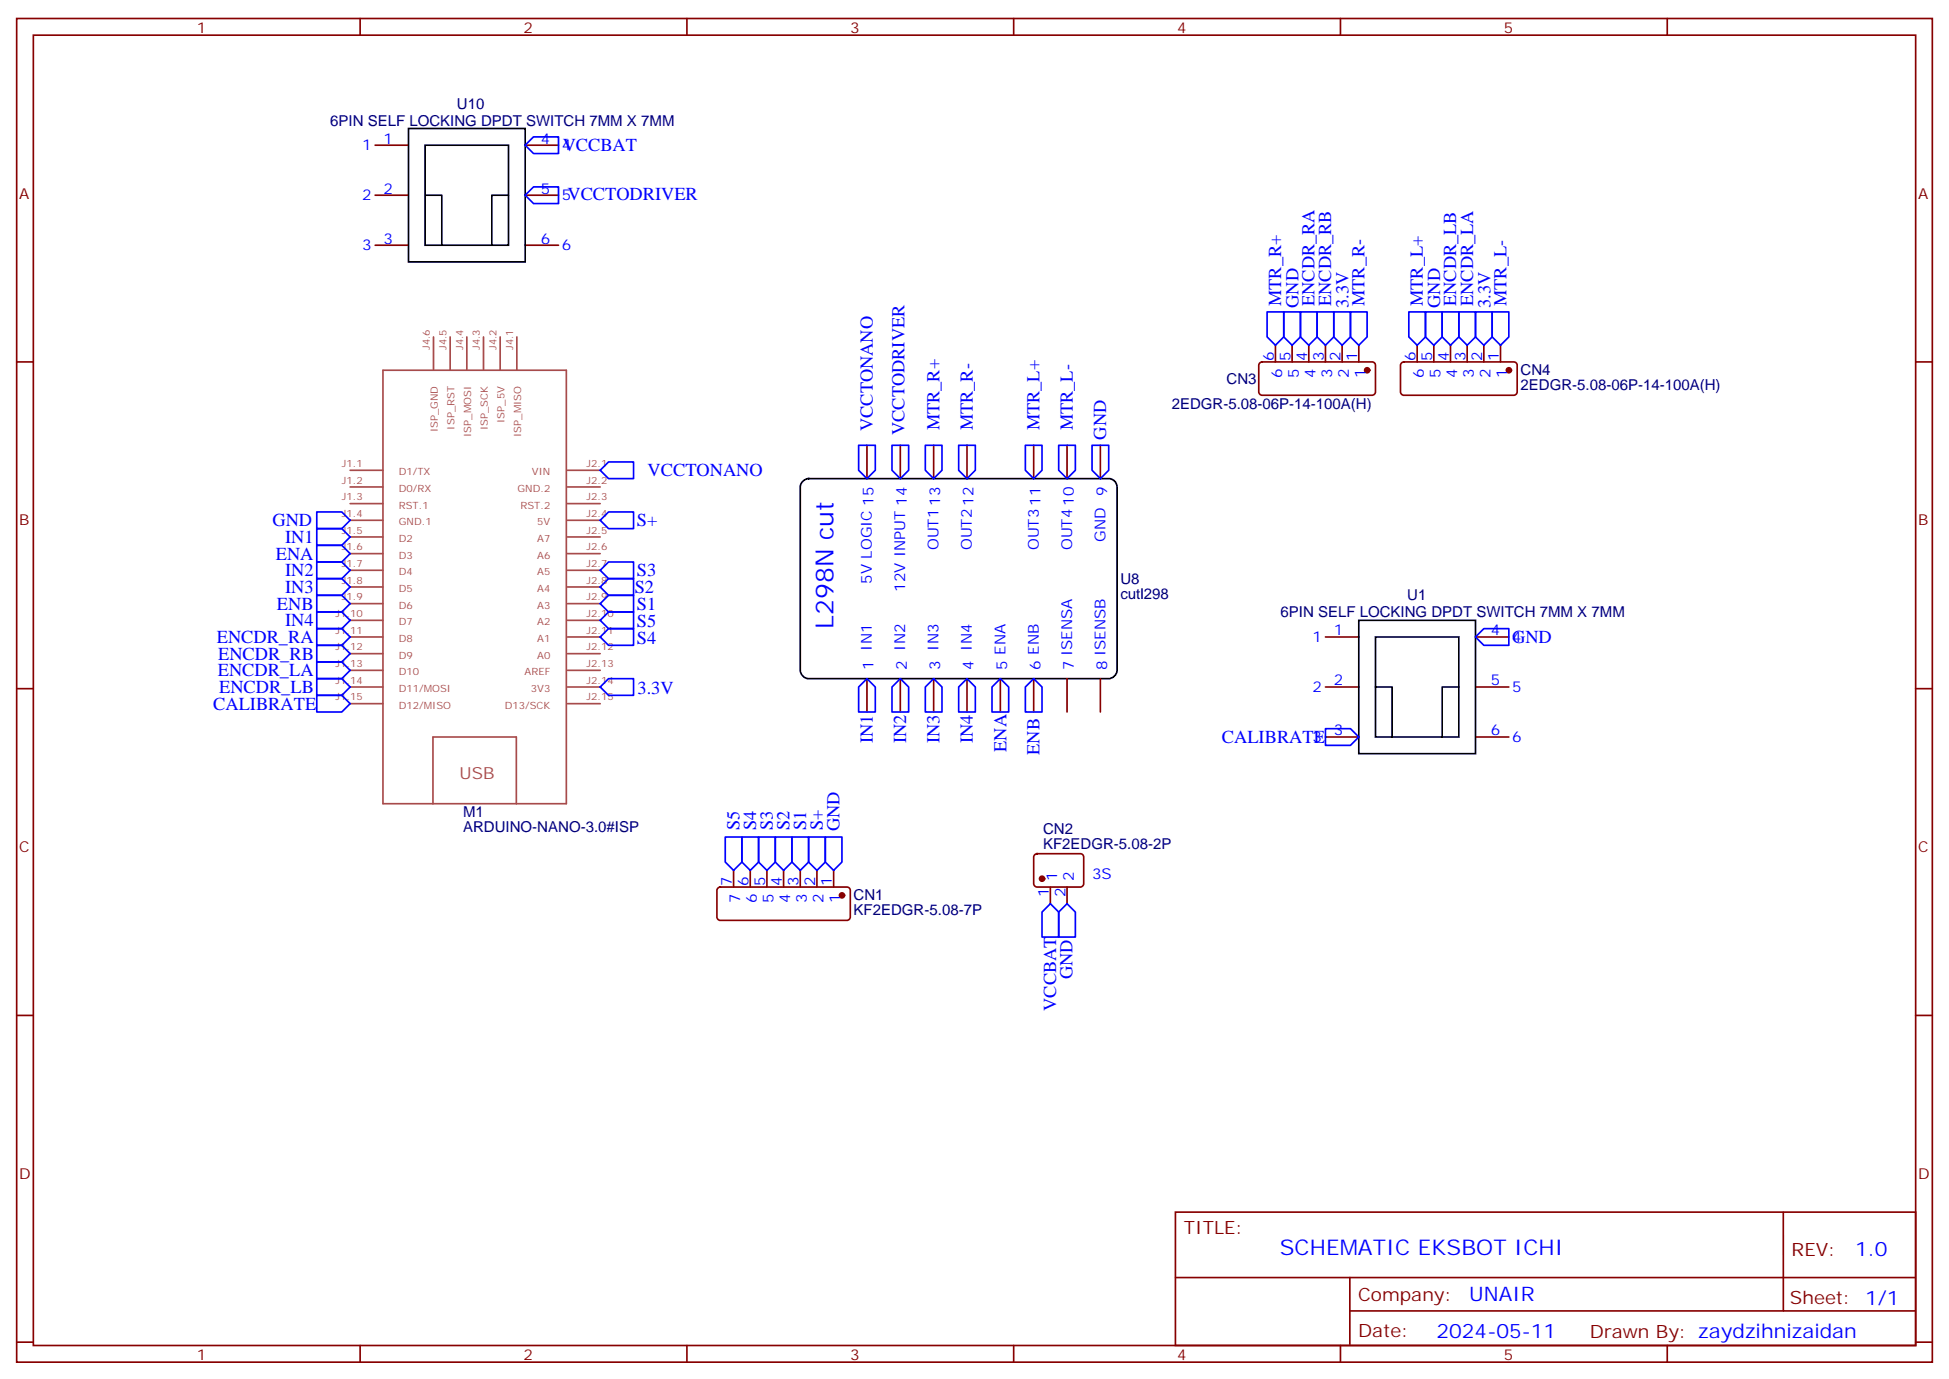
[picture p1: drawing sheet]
<svg xmlns="http://www.w3.org/2000/svg" width="412mm" height="292mm" viewBox="0 0 412 292" stroke-linecap="round" stroke-linejoin="round" font-family="sans-serif">
<g fill="none" stroke="#870000" stroke-width=".35">
<path d="M3.5 3.9h405.4v284.4h-405.4zM7.1 7.4h398.2v277.3h-398.2zM76.2 3.9v3.5M145.3 3.9v3.5M214.5 3.9v3.5M283.6 3.9v3.5M352.8 3.9v3.5M79.4 30.7h7M111.1 30.7h7.1M79.4 41.3h7M79.4 51.9h7M111.1 41.3h7.1"/>
<path d="M111.1 51.9h7.1M3.5 76.6h3.6M266.6 76.8l.5-.2h23.2a.71 .71 0 0 1 .7 .7v5.6a.76 .76 0 0 1-.7 .7h-23.2a.76 .76 0 0 1-.8-.7v-5.6zM269.9 73.1v3.5M273.4 73.1v3.5M276.9 73.1v3.5M280.5 73.1v3.5M284 73.1v3.5M287.5 73.1v3.5M296.6 76.8l.4-.2h23.3a.71 .71 0 0 1 .7 .7v5.6a.76 .76 0 0 1-.7 .7h-23.3a.76 .76 0 0 1-.7-.7v-5.6zM299.9 73.1v3.5M303.4 73.1v3.5"/>
<path d="M306.9 73.1v3.5M310.4 73.1v3.5M314 73.1v3.5M317.5 73.1v3.5M405.3 76.6h3.6M183.4 94.2v7.1M190.5 94.2v7.1M197.6 94.2v7.1M204.6 94.2v7.1M218.7 94.2v7.1M225.8 94.2v7.1M232.8 94.2v7.1"/>
<path d="M280.5 134.8h7M312.2 134.8h7.1M3.5 145.7h3.6M183.4 143.6v7.1M190.5 143.6v7.1M197.6 143.6v7.1M204.6 143.6v7.1M211.7 143.6v7.1M218.7 143.6v7.1M225.8 143.6v7.1M232.8 143.6v7.1M280.5 145.4h7"/>
<path d="M280.5 156h7M312.2 145.4h7.1M312.2 156h7.1M405.3 145.7h3.6M151.9 187.9l.5-.2h26.8a.71 .71 0 0 1 .7 .7v5.7a.76 .76 0 0 1-.7 .7h-26.8a.76 .76 0 0 1-.7-.7v-5.7zM155.2 184.2v3.5M158.7 184.2v3.5M162.3 184.2v3.5M165.8 184.2v3.5M169.3 184.2v3.5M172.9 184.2v3.5M176.4 184.2v3.5"/>
<path d="M219 180.9l.4-.2h9.2a.71 .71 0 0 1 .7 .7v5.6a.76 .76 0 0 1-.7 .7h-9.2a.76 .76 0 0 1-.7-.7v-5.6zM222.2 187.7v3.5M225.8 187.7v3.5M3.5 214.9h3.6M405.3 214.9h3.6M248.7 256.5h156.6v28.2h-156.6zM377.3 256.5v20.9M248.7 270.4h156.5M285.6 277.4h119.6M285.6 270.4v14.1M3.5 284h3.6M76.2 284.7v3.6"/>
<path d="M145.3 284.7v3.6M214.5 284.7v3.6M283.6 284.7v3.6M352.8 284.7v3.6M405.3 284h3.6"/>
</g>
<g fill="none" stroke="#a64a4a" stroke-width=".35">
<path d="M81 78.4h38.8v91.7h-38.8zM91.7 71.3v6.9M95.2 71.3v6.9M98.8 71.3v6.9M102.3 71.3v6.9M105.8 71.3v6.9M109.4 71.3v6.9M74.1 99.5h6.9M120.1 99.5h6.9M74.1 103h6.9M74.1 106.6h6.9M74.1 110.1h6.9"/>
<path d="M74.1 113.6h6.9M74.1 117.2h6.9M120.1 103h6.9M120.1 106.6h6.9M120.1 110.1h6.9M120.1 113.6h6.9M120.1 117.2h6.9M74.1 120.7h6.9M74.1 124.2h6.9M74.1 127.7h6.9M74.1 131.3h6.9M74.1 134.8h6.9"/>
<path d="M74.1 138.3h6.9M120.1 120.7h6.9M120.1 124.2h6.9M120.1 127.7h6.9M120.1 131.3h6.9M120.1 134.8h6.9M120.1 138.3h6.9M74.1 141.9h6.9M74.1 145.4h6.9M74.1 148.9h6.9M120.1 141.9h6.9M120.1 145.4h6.9"/>
<path d="M120.1 148.9h6.9M91.6 170.1v-14.1h17.7v14.1"/>
</g>
<path d="M86.4 27.2h24.7v28.2h-24.7zM90 30.7h17.6v21.2h-17.6zM90 41.3h3.5v10.6M107.6 41.3h-3.5v10.6M169.9 101.8l1.2-.5h63.5a1.76 1.76 0 0 1 1.8 1.7v38.9a1.89 1.89 0 0 1-1.8 1.7h-63.5a1.89 1.89 0 0 1-1.8-1.7v-38.9l.1-.4zM287.5 131.3h24.7v28.2h-24.7zM291 134.8h17.7v21.2h-17.7zM291 145.4h3.6v10.6M308.7 145.4h-3.5v10.6" fill="none" stroke="#000" stroke-width=".35"/>
<g fill="none" stroke="#00f" stroke-width=".35">
<path d="M112.9 29h5.3v3.5h-5.3l-1.8-1.8zM111.1 41.3l1.8-1.8h5.3v3.6h-5.3zM268.1 66h3.5v5.3l-1.7 1.8-1.8-1.8zM271.6 66h3.6v5.3l-1.8 1.8-1.8-1.8zM275.2 66h3.5v5.3l-1.8 1.8-1.7-1.8zM278.7 66h3.5v5.3l-1.7 1.8-1.8-1.8zM282.2 66h3.6v5.3l-1.8 1.8-1.8-1.8zM285.8 66h3.5v5.3l-1.8 1.8-1.7-1.8zM298.1 66h3.5v5.3l-1.7 1.8-1.8-1.8zM301.6 66h3.6v5.3l-1.8 1.8-1.8-1.8zM305.2 66h3.5v5.3l-1.8 1.8-1.7-1.8zM308.7 66h3.5v5.3l-1.8 1.8-1.7-1.8z"/>
<path d="M312.2 66h3.5v5.3l-1.7 1.8-1.8-1.8zM315.7 66h3.6v5.3l-1.8 1.8-1.8-1.8zM127 99.5l1.8-1.7h5.3v3.5h-5.3zM181.7 94.2h3.5v5.3l-1.8 1.8-1.7-1.8zM188.7 94.2h3.6v5.3l-1.8 1.8-1.8-1.8zM195.8 94.2h3.5v5.3l-1.7 1.8-1.8-1.8zM202.8 94.2h3.6v5.3l-1.8 1.8-1.8-1.8zM217 94.2h3.5v5.3l-1.8 1.8-1.7-1.8zM224 94.2h3.5v5.3l-1.7 1.8-1.8-1.8zM231.1 94.2h3.5v5.3l-1.8 1.8-1.7-1.8zM67 108.3h5.3l1.8 1.8-1.8 1.8h-5.3zM67 115.4h5.3l1.8 1.8-1.8 1.7h-5.3z"/>
<path d="M67 111.9h5.3l1.8 1.7-1.8 1.8h-5.3zM67 118.9h5.3l1.8 1.8-1.8 1.7h-5.3zM127 110.1l1.8-1.8h5.3v3.6h-5.3zM67 122.4h5.3l1.8 1.8-1.8 1.8h-5.3zM67 126h5.3l1.8 1.7-1.8 1.8h-5.3zM67 133h5.3l1.8 1.8-1.8 1.8h-5.3zM67 136.6h5.3l1.8 1.7-1.8 1.8h-5.3zM67 129.5h5.3l1.8 1.8-1.8 1.7h-5.3zM127 127.7l1.8-1.7h5.3v3.5h-5.3zM127 120.7l1.8-1.8h5.3v3.5h-5.3zM127 131.3l1.8-1.8h5.3v3.5h-5.3zM127 134.8l1.8-1.8h5.3v3.6h-5.3z"/>
<path d="M128.8 122.4h5.3v3.6h-5.3l-1.8-1.8zM314 133h5.3v3.6h-5.3l-1.8-1.8zM67 140.1h5.3l1.8 1.8-1.8 1.7h-5.3zM67 143.6h5.3l1.8 1.8-1.8 1.7h-5.3zM67 147.1h5.3l1.8 1.8-1.8 1.8h-5.3zM127 145.4l1.8-1.8h5.3v3.5h-5.3zM183.4 143.6l1.8 1.8v5.3h-3.5v-5.3zM190.5 143.6l1.8 1.8v5.3h-3.6v-5.3zM197.6 143.6l1.7 1.8v5.3h-3.5v-5.3zM204.6 143.6l1.8 1.8v5.3h-3.6v-5.3zM211.7 143.6l1.7 1.8v5.3h-3.5v-5.3zM218.7 143.6l1.8 1.8v5.3h-3.5v-5.3z"/>
<path d="M280.5 154.2h5.3l1.7 1.8-1.7 1.7h-5.3zM153.5 177.1h3.5v5.3l-1.8 1.8-1.7-1.8zM157 177.1h3.5v5.3l-1.8 1.8-1.7-1.8zM160.5 177.1h3.5v5.3l-1.7 1.8-1.8-1.8zM164 177.1h3.6v5.3l-1.8 1.8-1.8-1.8zM167.6 177.1h3.5v5.3l-1.8 1.8-1.7-1.8zM171.1 177.1h3.5v5.3l-1.7 1.8-1.8-1.8zM174.6 177.1h3.6v5.3l-1.8 1.8-1.8-1.8zM220.5 193l1.7-1.8 1.8 1.8v5.3h-3.5zM224 193l1.8-1.8 1.7 1.8v5.3h-3.5z"/>
</g>
<g fill="#870000" stroke="#870000" stroke-width=".35">
<circle cx="178.2" cy="189.5" r=".53"/>
<circle cx="220.5" cy="185.9" r=".53"/>
<circle cx="289.3" cy="78.4" r=".53"/>
<circle cx="319.3" cy="78.4" r=".53"/>
</g>
<text font-size="5.3" fill="#00f" x="176.4" y="133" transform="rotate(-90 176.4 133)">L298N cut</text>
<text font-size="4.6" fill="#00f" x="270.8" y="265.5">SCHEMATIC EKSBOT ICHI</text>
<g font-size="4.2" fill="#00f">
<text x="392.5" y="265.8">1.0</text>
<text x="310.9" y="275.3">UNAIR</text>
<text x="304" y="283.1">2024-05-11</text>
</g>
<g font-size="3.9" fill="#00f">
<text x="119.1" y="31.9">VCCBAT</text>
<text x="120.1" y="42.3">VCCTODRIVER</text>
<text x="271.1" y="64.8" transform="rotate(-90 271.1 64.8)">MTR_R+</text>
<text x="274.8" y="65.2" transform="rotate(-90 274.8 65.2)">GND</text>
<text x="278.2" y="64.8" transform="rotate(-90 278.2 64.8)">ENCDR_RA</text>
<text x="281.7" y="64.8" transform="rotate(-90 281.7 64.8)">ENCDR_RB</text>
<text x="285.4" y="65.2" transform="rotate(-90 285.4 65.2)">3.3V</text>
<text x="288.7" y="64.8" transform="rotate(-90 288.7 64.8)">MTR_R-</text>
<text x="301.1" y="64.8" transform="rotate(-90 301.1 64.8)">MTR_L+</text>
<text x="304.8" y="65.2" transform="rotate(-90 304.8 65.2)">GND</text>
<text x="308.2" y="64.8" transform="rotate(-90 308.2 64.8)">ENCDR_LB</text>
<text x="311.7" y="64.8" transform="rotate(-90 311.7 64.8)">ENCDR_LA</text>
<text x="315.3" y="65.2" transform="rotate(-90 315.3 65.2)">3.3V</text>
<text x="318.7" y="64.8" transform="rotate(-90 318.7 64.8)">MTR_L-</text>
<text x="184.7" y="91.2" transform="rotate(-90 184.7 91.2)">VCCTONANO</text>
<text x="191.4" y="92.1" transform="rotate(-90 191.4 92.1)">VCCTODRIVER</text>
<text x="198.8" y="91.1" transform="rotate(-90 198.8 91.1)">MTR_R+</text>
<text x="205.8" y="91.1" transform="rotate(-90 205.8 91.1)">MTR_R-</text>
<text x="220" y="91.1" transform="rotate(-90 220 91.1)">MTR_L+</text>
<text x="227" y="91.1" transform="rotate(-90 227 91.1)">MTR_L-</text>
<text x="234.1" y="93" transform="rotate(-90 234.1 93)">GND</text>
<text x="137" y="100.8">VCCTONANO</text>
<text x="57.7" y="111.3">GND</text>
<text x="134.8" y="111.3">S+</text>
<text x="58.4" y="118.4">ENA</text>
<text x="60.3" y="114.9">IN1</text>
<text x="60.3" y="122">IN2</text>
<text x="60.3" y="125.5">IN3</text>
<text x="134.3" y="125.5">S2</text>
<text x="134.8" y="121.9">S3</text>
<text x="58.6" y="129">ENB</text>
<text x="134.8" y="129.1">S1</text>
<text x="45.9" y="136.1">ENCDR_RA</text>
<text x="60.3" y="132.5">IN4</text>
<text x="134.8" y="132.7">S5</text>
<text x="134.8" y="136.2">S4</text>
<text x="320" y="136.1">GND</text>
<text x="46.1" y="143.1">ENCDR_LA</text>
<text x="46.2" y="139.6">ENCDR_RB</text>
<text x="46.4" y="146.6">ENCDR_LB</text>
<text x="134.9" y="146.8">3.3V</text>
<text x="45.1" y="150.2">CALIBRATE</text>
<text x="184.7" y="157.2" transform="rotate(-90 184.7 157.2)">IN1</text>
<text x="191.8" y="157.2" transform="rotate(-90 191.8 157.2)">IN2</text>
<text x="198.8" y="157.2" transform="rotate(-90 198.8 157.2)">IN3</text>
<text x="205.9" y="157.2" transform="rotate(-90 205.9 157.2)">IN4</text>
<text x="212.9" y="159.1" transform="rotate(-90 212.9 159.1)">ENA</text>
<text x="220" y="159.7" transform="rotate(-90 220 159.7)">ENB</text>
<text x="258.6" y="157.2">CALIBRATE</text>
<text x="156.5" y="175.7" transform="rotate(-90 156.5 175.7)">S5</text>
<text x="160" y="175.7" transform="rotate(-90 160 175.7)">S4</text>
<text x="163.5" y="175.7" transform="rotate(-90 163.5 175.7)">S3</text>
<text x="167" y="175.7" transform="rotate(-90 167 175.7)">S2</text>
<text x="170.6" y="175.7" transform="rotate(-90 170.6 175.7)">S1</text>
<text x="174.1" y="175.7" transform="rotate(-90 174.1 175.7)">S+</text>
<text x="177.6" y="175.9" transform="rotate(-90 177.6 175.9)">GND</text>
<text x="226.9" y="207.2" transform="rotate(-90 226.9 207.2)">GND</text>
<text x="223.5" y="213.9" transform="rotate(-90 223.5 213.9)">VCCBAT</text>
</g>
<g font-size="3.9" fill="#800">
<text x="250.5" y="261.1">TITLE:</text>
<text x="379.1" y="265.8">REV:</text>
<text x="287.4" y="275.3">Company:</text>
<text x="378.7" y="275.9">Sheet: 1/1</text>
<text x="287.4" y="283">Date:</text>
<text x="336.4" y="283.1">Drawn By: zaydzihnizaidan</text>
</g>
<text font-size="3.5" fill="#a54b4b" x="97.3" y="164.8">USB</text>
<g font-size="3.2" fill="#800">
<text x="41.6" y="6.9">1</text>
<text x="110.8" y="6.9">2</text>
<text x="179.9" y="6.9">3</text>
<text x="249.1" y="6.9">4</text>
<text x="318.2" y="6.9">5</text>
<text x="4.1" y="42">A</text>
<text x="405.9" y="42">A</text>
<text x="4.1" y="111.2">B</text>
<text x="405.9" y="111.2">B</text>
<text x="4.1" y="180.3">C</text>
<text x="405.9" y="180.3">C</text>
<text x="4.1" y="249.4">D</text>
<text x="405.9" y="249.4">D</text>
<text x="41.6" y="287.7">1</text>
<text x="110.8" y="287.7">2</text>
<text x="179.9" y="287.7">3</text>
<text x="249.1" y="287.7">4</text>
<text x="318.2" y="287.7">5</text>
</g>
<g font-size="3.2" fill="#000080">
<text x="96.7" y="23">U10</text>
<text x="69.9" y="26.6">6PIN SELF LOCKING DPDT SWITCH 7MM X 7MM</text>
<text x="259.5" y="81.3">CN3</text>
<text x="321.7" y="82.5">2EDGR-5.08-06P-14-100A(H)</text>
<text x="321.7" y="79.3">CN4</text>
<text x="247.9" y="86.6">2EDGR-5.08-06P-14-100A(H)</text>
<text x="237.1" y="123.6">U8</text>
<text x="237.1" y="126.8">cutl298</text>
<text x="270.9" y="130.7">6PIN SELF LOCKING DPDT SWITCH 7MM X 7MM</text>
<text x="297.8" y="127">U1</text>
<text x="98" y="172.9">M1</text>
<text x="98" y="176.1">ARDUINO-NANO-3.0#ISP</text>
<text x="220.7" y="179.6">KF2EDGR-5.08-2P</text>
<text x="220.7" y="176.4">CN2</text>
<text x="180.6" y="190.4">CN1</text>
<text x="180.6" y="193.6">KF2EDGR-5.08-7P</text>
</g>
<g font-size="3.2" fill="#00f">
<text x="76.7" y="31.8">1</text>
<text x="81.1" y="30.4">1</text>
<text x="114.4" y="30.4">4</text>
<text x="118.9" y="31.8">4</text>
<text x="81.1" y="41">2</text>
<text x="114.4" y="41">5</text>
<text x="76.7" y="42.4">2</text>
<text x="118.9" y="42.4">5</text>
<text x="76.7" y="53">3</text>
<text x="81.1" y="51.5">3</text>
<text x="114.4" y="51.5">6</text>
<text x="118.9" y="53">6</text>
<text x="269.5" y="76.4" transform="rotate(-90 269.5 76.4)">6</text>
<text x="273" y="76.4" transform="rotate(-90 273 76.4)">5</text>
<text x="276.6" y="76.4" transform="rotate(-90 276.6 76.4)">4</text>
<text x="280.1" y="76.4" transform="rotate(-90 280.1 76.4)">3</text>
<text x="283.6" y="76.4" transform="rotate(-90 283.6 76.4)">2</text>
<text x="287.2" y="76.4" transform="rotate(-90 287.2 76.4)">1</text>
<text x="299.5" y="76.4" transform="rotate(-90 299.5 76.4)">6</text>
<text x="303" y="76.4" transform="rotate(-90 303 76.4)">5</text>
<text x="306.6" y="76.4" transform="rotate(-90 306.6 76.4)">4</text>
<text x="310.1" y="76.4" transform="rotate(-90 310.1 76.4)">3</text>
<text x="313.6" y="76.4" transform="rotate(-90 313.6 76.4)">2</text>
<text x="317.1" y="76.4" transform="rotate(-90 317.1 76.4)">1</text>
<text x="271.3" y="79.9" transform="rotate(-90 271.3 79.9)">6</text>
<text x="274.8" y="79.9" transform="rotate(-90 274.8 79.9)">5</text>
<text x="278.3" y="79.9" transform="rotate(-90 278.3 79.9)">4</text>
<text x="281.9" y="79.9" transform="rotate(-90 281.9 79.9)">3</text>
<text x="285.4" y="79.9" transform="rotate(-90 285.4 79.9)">2</text>
<text x="288.9" y="79.9" transform="rotate(-90 288.9 79.9)">1</text>
<text x="301.3" y="79.9" transform="rotate(-90 301.3 79.9)">6</text>
<text x="304.8" y="79.9" transform="rotate(-90 304.8 79.9)">5</text>
<text x="308.3" y="79.9" transform="rotate(-90 308.3 79.9)">4</text>
<text x="311.9" y="79.9" transform="rotate(-90 311.9 79.9)">3</text>
<text x="315.4" y="79.9" transform="rotate(-90 315.4 79.9)">2</text>
<text x="318.9" y="79.9" transform="rotate(-90 318.9 79.9)">1</text>
<text x="199" y="107.1" transform="rotate(-90 199 107.1)">13</text>
<text x="206" y="107.1" transform="rotate(-90 206 107.1)">12</text>
<text x="220.1" y="107.1" transform="rotate(-90 220.1 107.1)">11</text>
<text x="227.2" y="107.1" transform="rotate(-90 227.2 107.1)">10</text>
<text x="234.2" y="105.1" transform="rotate(-90 234.2 105.1)">9</text>
<text x="198.6" y="116.5" transform="rotate(-90 198.6 116.5)">OUT1</text>
<text x="205.7" y="116.5" transform="rotate(-90 205.7 116.5)">OUT2</text>
<text x="219.8" y="116.5" transform="rotate(-90 219.8 116.5)">OUT3</text>
<text x="226.8" y="116.5" transform="rotate(-90 226.8 116.5)">OUT4</text>
<text x="233.9" y="114.7" transform="rotate(-90 233.9 114.7)">GND</text>
<text x="184.5" y="123.5" transform="rotate(-90 184.5 123.5)">5V LOGIC 15</text>
<text x="191.6" y="125.3" transform="rotate(-90 191.6 125.3)">12V INPUT 14</text>
<text x="277.7" y="135.9">1</text>
<text x="282.2" y="134.4">1</text>
<text x="315.5" y="134.4">4</text>
<text x="320" y="135.9">4</text>
<text x="184.9" y="141.9" transform="rotate(-90 184.9 141.9)">1 IN1</text>
<text x="191.9" y="141.9" transform="rotate(-90 191.9 141.9)">2 IN2</text>
<text x="199" y="141.9" transform="rotate(-90 199 141.9)">3 IN3</text>
<text x="206" y="141.9" transform="rotate(-90 206 141.9)">4 IN4</text>
<text x="213.1" y="141.9" transform="rotate(-90 213.1 141.9)">5 ENA</text>
<text x="220.1" y="141.9" transform="rotate(-90 220.1 141.9)">6 ENB</text>
<text x="227.2" y="141.9" transform="rotate(-90 227.2 141.9)">7 ISENSA</text>
<text x="234.2" y="141.9" transform="rotate(-90 234.2 141.9)">8 ISENSB</text>
<text x="277.7" y="146.4">2</text>
<text x="282.2" y="145">2</text>
<text x="315.5" y="145">5</text>
<text x="320" y="146.4">5</text>
<text x="282.2" y="155.6">3</text>
<text x="315.5" y="155.6">6</text>
<text x="277.7" y="157">3</text>
<text x="320" y="157">6</text>
<text x="231.1" y="185.9">3S</text>
<text x="154.9" y="187.5" transform="rotate(-90 154.9 187.5)">7</text>
<text x="156.6" y="191" transform="rotate(-90 156.6 191)">7</text>
<text x="158.4" y="187.5" transform="rotate(-90 158.4 187.5)">6</text>
<text x="160.2" y="191" transform="rotate(-90 160.2 191)">6</text>
<text x="161.9" y="187.5" transform="rotate(-90 161.9 187.5)">5</text>
<text x="163.7" y="191" transform="rotate(-90 163.7 191)">5</text>
<text x="165.5" y="187.5" transform="rotate(-90 165.5 187.5)">4</text>
<text x="167.2" y="191" transform="rotate(-90 167.2 191)">4</text>
<text x="169" y="187.5" transform="rotate(-90 169 187.5)">3</text>
<text x="170.7" y="191" transform="rotate(-90 170.7 191)">3</text>
<text x="172.5" y="187.5" transform="rotate(-90 172.5 187.5)">2</text>
<text x="174.3" y="191" transform="rotate(-90 174.3 191)">2</text>
<text x="176" y="187.5" transform="rotate(-90 176 187.5)">1</text>
<text x="177.8" y="191" transform="rotate(-90 177.8 191)">1</text>
<text x="221.9" y="189.9" transform="rotate(-90 221.9 189.9)">1</text>
<text x="223.7" y="186.4" transform="rotate(-90 223.7 186.4)">1</text>
<text x="225.4" y="189.9" transform="rotate(-90 225.4 189.9)">2</text>
<text x="227.2" y="186.4" transform="rotate(-90 227.2 186.4)">2</text>
</g>
<g font-size="2.1" fill="#a54b4b">
<text x="90.9" y="74.1" transform="rotate(-90 90.9 74.1)">J4.6</text>
<text x="94.4" y="74.1" transform="rotate(-90 94.4 74.1)">J4.5</text>
<text x="98" y="74.1" transform="rotate(-90 98 74.1)">J4.4</text>
<text x="101.5" y="74.1" transform="rotate(-90 101.5 74.1)">J4.3</text>
<text x="105" y="74.1" transform="rotate(-90 105 74.1)">J4.2</text>
<text x="108.6" y="74.1" transform="rotate(-90 108.6 74.1)">J4.1</text>
<text x="106.8" y="89.5" transform="rotate(-90 106.8 89.5)">ISP_5V</text>
<text x="92.7" y="91.5" transform="rotate(-90 92.7 91.5)">ISP_GND</text>
<text x="96.2" y="90.9" transform="rotate(-90 96.2 90.9)">ISP_RST</text>
<text x="99.7" y="92.5" transform="rotate(-90 99.7 92.5)">ISP_MOSI</text>
<text x="103.2" y="91.1" transform="rotate(-90 103.2 91.1)">ISP_SCK</text>
<text x="110.3" y="92.5" transform="rotate(-90 110.3 92.5)">ISP_MISO</text>
<text x="72.3" y="98.8">J1.1</text>
<text x="84.4" y="100.6">D1/TX</text>
<text x="112.6" y="100.6">VIN</text>
<text x="124.1" y="98.8">J2.1</text>
<text x="72.3" y="102.4">J1.2</text>
<text x="72.3" y="105.9">J1.3</text>
<text x="84.4" y="104.1">D0/RX</text>
<text x="84.4" y="107.6">RST.1</text>
<text x="109.5" y="104.1">GND.2</text>
<text x="110.1" y="107.6">RST.2</text>
<text x="124.1" y="102.4">J2.2</text>
<text x="124.1" y="105.9">J2.3</text>
<text x="72.3" y="109.4">J1.4</text>
<text x="72.3" y="112.9">J1.5</text>
<text x="84.4" y="111.1">GND.1</text>
<text x="113.7" y="111.1">5V</text>
<text x="124.1" y="109.4">J2.4</text>
<text x="124.1" y="112.9">J2.5</text>
<text x="72.3" y="116.5">J1.6</text>
<text x="72.3" y="120">J1.7</text>
<text x="84.4" y="114.7">D2</text>
<text x="84.4" y="118.2">D3</text>
<text x="113.7" y="114.7">A7</text>
<text x="113.7" y="118.2">A6</text>
<text x="124.1" y="116.5">J2.6</text>
<text x="124.1" y="120">J2.7</text>
<text x="72.3" y="123.5">J1.8</text>
<text x="84.4" y="121.7">D4</text>
<text x="84.4" y="125.3">D5</text>
<text x="113.7" y="121.7">A5</text>
<text x="113.7" y="125.3">A4</text>
<text x="124.1" y="123.5">J2.8</text>
<text x="71" y="130.6">J1.10</text>
<text x="72.3" y="127">J1.9</text>
<text x="84.4" y="128.8">D6</text>
<text x="113.7" y="128.8">A3</text>
<text x="124.1" y="127">J2.9</text>
<text x="124.1" y="130.6">J2.10</text>
<text x="71" y="134.1">J1.11</text>
<text x="71" y="137.6">J1.12</text>
<text x="84.4" y="132.3">D7</text>
<text x="84.4" y="135.8">D8</text>
<text x="113.7" y="132.3">A2</text>
<text x="113.7" y="135.8">A1</text>
<text x="124.1" y="134.1">J2.11</text>
<text x="124.1" y="137.6">J2.12</text>
<text x="71" y="141.2">J1.13</text>
<text x="84.4" y="139.4">D9</text>
<text x="84.4" y="142.9">D10</text>
<text x="111" y="142.9">AREF</text>
<text x="113.7" y="139.4">A0</text>
<text x="124.1" y="141.2">J2.13</text>
<text x="71" y="144.7">J1.14</text>
<text x="71" y="148.2">J1.15</text>
<text x="84.4" y="146.4">D11/MOSI</text>
<text x="84.4" y="149.9">D12/MISO</text>
<text x="106.8" y="149.9">D13/SCK</text>
<text x="112.3" y="146.4">3V3</text>
<text x="124.1" y="144.7">J2.14</text>
<text x="124.1" y="148.2">J2.15</text>
</g>
</svg>
